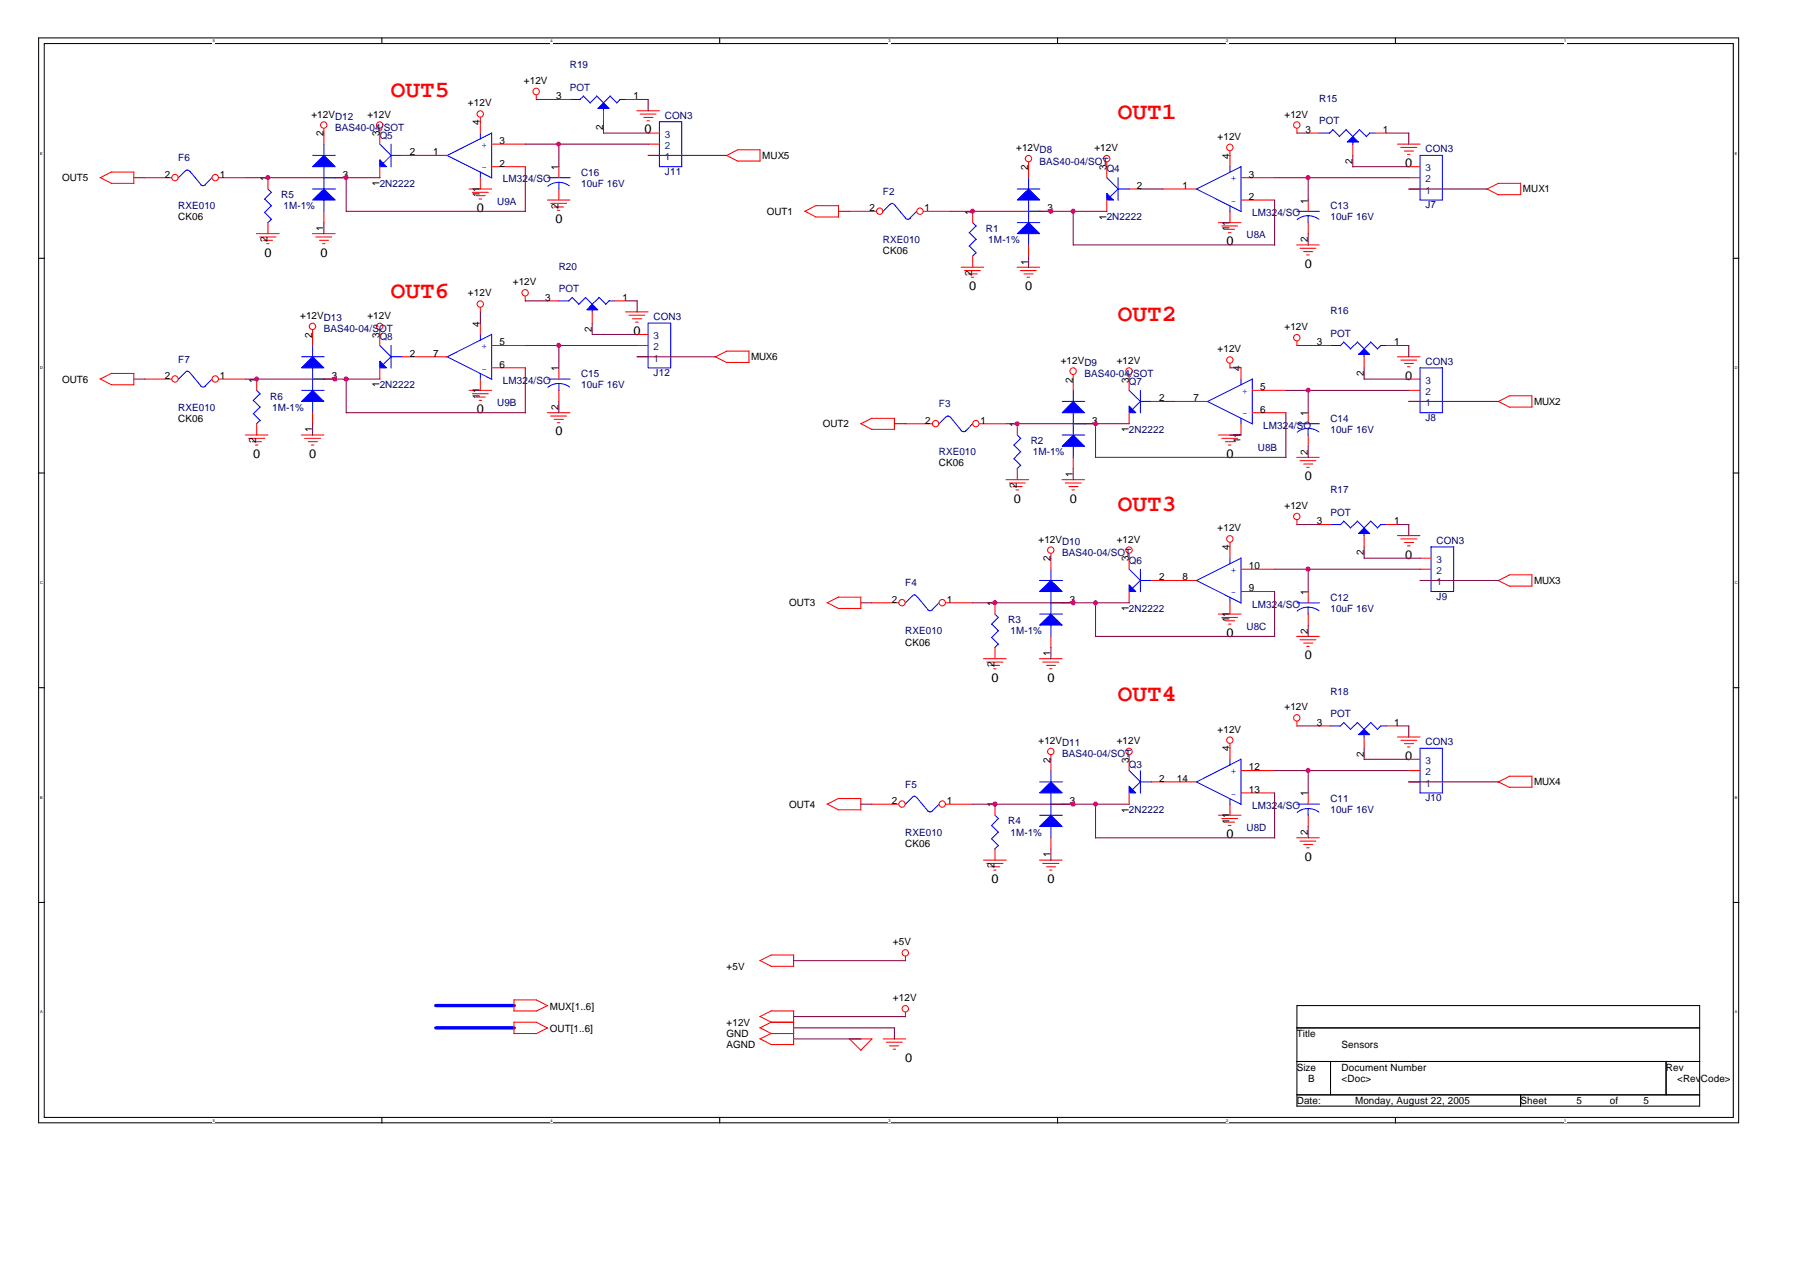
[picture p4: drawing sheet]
<svg xmlns="http://www.w3.org/2000/svg" width="297mm" height="210mm" viewBox="0 0 297 210" stroke-linecap="round" stroke-linejoin="round" font-family="sans-serif">
<path d="M6.4 6.3h280.5v179h-280.5zM7.3 7.2h278.7v177.2h-278.7z" fill="none" stroke="#000" stroke-width=".17"/>
<g fill="#fff">
<path d="M35.1 6.4h.4v.7h-.4z"/>
<path d="M35.1 184.5h.4v.8h-.4z"/>
</g>
<path d="M63 6.3v.9M63 184.4v.9" fill="none" stroke="#000" stroke-width=".17"/>
<g fill="#fff">
<path d="M90.8 6.4h.4v.7h-.4z"/>
<path d="M90.8 184.5h.4v.8h-.4z"/>
</g>
<path d="M118.8 6.3v.9M118.8 184.4v.9" fill="none" stroke="#000" stroke-width=".17"/>
<g fill="#fff">
<path d="M146.6 6.4h.3v.7h-.3z"/>
<path d="M146.6 184.5h.3v.8h-.3z"/>
</g>
<path d="M174.5 6.3v.9M174.5 184.4v.9" fill="none" stroke="#000" stroke-width=".17"/>
<g fill="#fff">
<path d="M202.4 6.4h.3v.7h-.3z"/>
<path d="M202.4 184.5h.3v.8h-.3z"/>
</g>
<path d="M230.3 6.3v.9M230.3 184.4v.9" fill="none" stroke="#000" stroke-width=".17"/>
<g fill="#fff">
<path d="M258.1 6.4h.3v.7h-.3z"/>
<path d="M258.1 184.5h.3v.8h-.3z"/>
<path d="M6.6 24.9h.4v.7h-.4z"/>
<path d="M286.3 24.9h.4v.7h-.4z"/>
<path d="M6.6 60.3h.5v.8h-.5z"/>
<path d="M286.3 60.3h.4v.8h-.4z"/>
</g>
<path d="M6.4 42.6h.9M286 42.6h1" fill="none" stroke="#000" stroke-width=".17"/>
<g fill="#fff">
<path d="M6.6 95.8h.5v.7h-.5z"/>
<path d="M286.3 95.8h.4v.7h-.4z"/>
</g>
<path d="M6.4 78.1h.9M286 78.1h1" fill="none" stroke="#000" stroke-width=".17"/>
<g fill="#fff">
<path d="M6.6 131.2h.4v.7h-.4z"/>
<path d="M286.3 131.2h.4v.7h-.4z"/>
</g>
<path d="M6.4 113.5h.9M286 113.5h1" fill="none" stroke="#000" stroke-width=".17"/>
<g fill="#fff">
<path d="M6.6 166.6h.4v.8h-.4z"/>
<path d="M286.3 166.6h.3v.8h-.3z"/>
</g>
<path d="M6.4 148.9h.9M286 148.9h1M214 165.9h66.5v16.6h-66.5zM214 169.6h66.5M214 175.2h66.5M219.6 175.2v5.5M274.9 175.2v5.5M214 180.7h66.5M250.9 180.7v1.8" fill="none" stroke="#000" stroke-width=".17"/>
<g fill="none" stroke="#f00" stroke-width=".17">
<path d="M79.3 19.4v2.6M88.5 15.7v.8M92.2 16.4h1.8M99.6 18.3v1.8M103.3 16.4h1.8M105.1 18.3h3.7M105.6 18.8h2.7M106.2 19.4h1.6M106.7 19.9h.5M16.5 29.3l1.9 1M18.4 30.3h3.7M18.4 28.4h3.7"/>
<path d="M18.4 28.4l-1.9 .9M22.1 28.4v1.9M23.9 29.3h4.4M36.1 29.3h4.4M42.3 38.6h3.8M42.9 39.1h2.6M43.5 39.7h1.5M44.2 29.3v1.9M44.2 36.7v1.9M51.5 38.6h3.8M52.1 39.1h2.7M52.7 39.7h1.5"/>
<path d="M53.4 21.2v2.6M53.4 34.9v1.8M55.3 29.3h1.8M62.7 21.2v2.6M62.7 27.5v1.8M66.4 25.6h7.4M77.4 31.2h3.7M78 31.7h2.6M78.6 32.3h1.5M79.1 32.8h.4M79.3 29.3v1.9M81.1 23.8h5.6"/>
<path d="M81.1 27.5h5.6M90.3 33h3.7M90.9 33.6h2.6M91.5 34.2h1.5M92 34.7h.4M92.2 27.5v1.8M92.2 31.2v1.8M107 23.8h1.8M107 25.6h1.8M107 22h1.8M119.9 25.6l1.9 1M121.7 24.7h3.7"/>
<path d="M121.7 26.6h3.8M121.7 24.7l-1.8 1M125.4 24.7v1.9M132.8 34.8l1.8 1M134.6 35.8h3.8M134.6 33.9h3.8M134.7 33.9l-1.9 1M138.4 33.9v1.9M140.2 34.9h4.4M152.4 34.9h4.4M160.5 34.9v1.8M169.7 26.7v2.6"/>
<path d="M171.6 34.9h1.8M182.6 26.7v2.6M182.6 33v1.9M186.3 31.2h1.9M191.9 31.2h5.5M201.1 36.7h3.7M201.6 37.3h2.6M202.2 37.8h1.5M202.7 38.4h.4M203 24.9v2.6M203 34.9v1.8M204.8 33h5.5"/>
<path d="M204.8 29.3h5.5M214 21.2v.8M215.9 22h1.8M215.9 33v1.9M215.9 36.7v1.9M223.2 23.8v1.8M226.9 22h1.9M230.6 23.8h3.7M231.2 24.3h2.6M231.8 24.9h1.5M232.3 25.5h.4M232.5 31.2h1.8"/>
<path d="M232.5 27.5h1.8M232.5 29.3h1.8M245.4 31.2l1.9 1M247.2 30.3h3.7M247.3 32.1h3.7M247.3 30.3l-2 .9M250.9 30.2v1.9M44 40.2h.4M51.6 54.4v2.6M53.2 40.2h.4M62.7 54.4v2.6M66.4 58.9h7.4"/>
<path d="M79.3 50.7v.8M79.3 53.3v1.9M81.1 57h5.6M86.7 48.9v.8M90.4 49.6h1.8M97.7 51.5v1.8M101.5 49.6h1.8M103.2 51.5h3.8M103.8 52h2.6M104.4 52.6h1.5M104.9 53.2h.4M105.1 58.9h1.9"/>
<path d="M105.1 57h1.9M105.1 55.2h1.9M118 58.9l2 .9M119.9 57.9h3.7M119.9 59.8h3.7M119.9 57.9l-1.9 1M123.6 57.9v1.9M158.6 44.1h3.7M159.2 44.7h2.6M159.7 45.2h1.6M160.3 45.8h.4M160.5 42.2v1.9"/>
<path d="M167.8 44.1h3.8M168.4 44.7h2.6M169 45.2h1.5M169.5 45.8h.4M169.7 40.4v1.8M203 60v.7M214 40.4h3.7M214 56.3v.8M214.5 41h2.7M215.1 41.5h1.5M215.6 42.1h.5M217.7 57h1.9"/>
<path d="M225.1 58.9v1.8M228.8 57h1.9M230.6 58.9h3.7M231.2 59.4h2.6M231.8 60h1.5M16.5 62.5l1.9 1M18.4 63.5h3.7M18.4 61.6h3.7M18.4 61.6l-1.9 1M22.1 61.6v1.9M23.9 62.6h4.4M36.1 62.6h4.4"/>
<path d="M40.5 71.8h3.7M41 72.3h2.7M41.6 72.9h1.6M42.1 73.4h.5M42.4 62.6v1.8M42.4 69.9v1.9M49.7 71.8h3.7M50.3 72.3h2.6M50.9 72.9h1.5M51.4 73.4h.4M51.6 68.1v1.8M53.4 62.6h1.9"/>
<path d="M62.7 60.7v1.9M77.4 64.4h3.7M78 65h2.6M78.6 65.5h1.5M79.1 66.1h.4M79.3 62.6v1.8M81.1 60.7h5.6M90.3 68.1h3.7M90.9 68.7h2.6M91.5 69.2h1.5M92 69.8h.4M92.2 60.7v1.9"/>
<path d="M92.2 64.4v1.8M142 69.9l1.9 1M143.8 70.9h3.8M143.9 69h3.7M143.9 69l-1.8 .9M147.6 69v1.9M149.4 69.9h4.5M161.6 69.9h4.5M166 79.2h3.7M166.6 79.7h2.6M167.9 69.9v1.9M167.9 77.3v1.9"/>
<path d="M175.2 79.2h3.8M175.8 79.7h2.6M177.1 61.8v2.6M177.1 75.5v1.8M179 69.9h1.8M186.3 61.8v2.6M186.3 68.1v1.8M190 66.2h1.9M193.7 66.2h5.5M201.6 72.3h2.6M202.2 72.9h1.5M202.7 73.4h.4"/>
<path d="M204.8 69.9v1.9h-3.7M204.8 60.7v1.9M206.7 68.1h5.5M206.7 64.4h5.5M214 75.5h3.7M214.5 76h2.7M215.1 76.6h1.5M215.6 77.1h.5M215.9 68.1v1.8M215.9 71.8v1.9M232.3 60.5h.4M232.5 64.4h1.8"/>
<path d="M232.5 62.6h1.8M232.5 66.2h1.8M247.3 66.2l1.9 1M249.1 65.3h3.7M249.1 67.2h3.7M249.1 65.3l-1.9 1M252.8 65.3v1.9M136.5 99.4l1.9 1M138.4 98.5h3.7M138.4 98.5l-1.9 1M142.1 98.5v1.9M143.9 99.5h4.4"/>
<path d="M156.1 99.5h4.4M164.2 99.5v1.8M167.2 80.3h1.5M167.7 80.8h.4M173.4 91.3v2.6M175.3 99.5h1.8M176.4 80.3h1.5M176.9 80.8h.4M186.3 91.3v2.6M186.3 97.6v1.9M190 95.8h7.4M203 89.5v2.6"/>
<path d="M203 99.5v1.8M204.8 93.9h5.5M204.8 97.6h5.5M214 85.8v.8M215.9 97.6v1.9M217.7 86.6h1.9M225.1 88.4v1.8M228.8 86.6h1.9M230.6 88.4h3.7M231.2 88.9h2.6M231.8 89.5h1.5M232.3 90.1h.4"/>
<path d="M234.3 93.9h1.9M234.3 95.8h1.9M234.3 92.1h1.9M247.3 95.8l1.9 1M249.1 94.9h3.7M249.1 96.7h3.7M249.1 94.9l-1.9 .9M252.8 94.8v1.9M138.3 100.4h3.8M162.3 108.7h3.8M162.8 109.3h2.7M163.5 109.8h1.5"/>
<path d="M164 110.4h.4M164.2 106.8v1.9M171.5 108.7h3.8M172.1 109.3h2.6M172.7 109.8h1.5M173.2 110.4h.4M173.4 105v1.8M201.1 101.3h3.7M201.6 101.9h2.6M202.2 102.4h1.5M202.7 103h.4M214 105h3.7"/>
<path d="M214 119v.8M214.5 105.6h2.7M215.1 106.1h1.5M215.6 106.7h.5M215.9 101.3v1.9M217.7 119.8h1.9M228.8 119.8h1.9M136.5 132.7l1.9 .9M138.3 133.6h3.8M138.4 131.8h3.7M138.4 131.7l-1.9 1M142.1 131.8v1.9"/>
<path d="M143.9 132.7h4.4M156.1 132.7h4.4M164.2 132.7v1.8M173.4 124.6v2.6M173.4 138.3v1.8M175.3 132.7h1.8M186.3 124.6v2.6M186.3 130.8v1.9M190 129h7.4M201.1 134.5h3.7M201.6 135.1h2.6M202.2 135.7h1.5"/>
<path d="M202.7 136.2h.4M203 122.7v2.6M203 132.7v1.8M204.8 127.2h5.5M204.8 130.8h5.5M214 138.3h3.7M214.5 138.8h2.7M215.1 139.4h1.5M215.6 139.9h.5M215.9 130.8v1.9M215.9 134.5v1.9M225.1 121.6v1.9"/>
<path d="M230.6 121.6h3.7M231.2 122.2h2.6M231.8 122.7h1.5M232.3 123.3h.4M232.5 127.2h1.8M232.5 129h1.8M232.5 125.3h1.8M247.3 129l1.9 1M249.1 128.1h3.7M249.1 129.9h3.7M249.1 128.1l-1.9 1M252.8 128v1.9"/>
<path d="M125.4 158.5l1.9 1M127.2 159.5h3.8M127.3 157.6h3.7M127.3 157.6l-1.9 .9M131 157.6v1.9M149.4 157.8v.8M162.3 141.9h3.8M162.8 142.5h2.7M163.5 143h1.5M164 143.6h.4M164.2 140.1v1.8M171.5 141.9h3.8"/>
<path d="M172.1 142.5h2.6M172.7 143h1.5M173.2 143.6h.4M84.8 166.8h3.7M84.8 170.6h3.7M84.8 165v1.8M84.8 168.6v2M84.8 165h3.7M84.8 168.7h3.7M88.5 165l1.9 1M88.5 168.7l1.9 1M90.4 165.9l-1.9 1"/>
<path d="M90.4 169.6l-1.9 1M125.4 167.7l1.9 1M125.4 171.4l1.9 1M125.4 169.6l1.9 1M127.2 170.6h3.8M127.2 168.7h3.8M127.2 172.4h3.8M127.3 166.8h3.7M127.3 166.8l-1.9 1M127.3 170.5l-1.9 .9M127.3 168.6l-1.9 1M131 166.8v5.6"/>
<path d="M140.1 171.4h3.8M140.2 171.4l1.9 1.9M143.9 171.4l-1.8 1.9M145.7 171.4h3.8M146.3 172h2.6M146.8 172.6h1.5M147.4 173.1h.4M149.4 167v.8"/>
<circle cx="79.3" cy="18.8" r=".52"/>
<circle cx="88.5" cy="15.1" r=".53"/>
<circle cx="28.9" cy="29.3" r=".52"/>
<circle cx="35.5" cy="29.3" r=".52"/>
<circle cx="53.4" cy="20.6" r=".52"/>
<circle cx="62.7" cy="20.6" r=".52"/>
<circle cx="145.2" cy="34.9" r=".52"/>
<circle cx="151.8" cy="34.9" r=".52"/>
<circle cx="169.7" cy="26.2" r=".52"/>
<circle cx="182.6" cy="26.2" r=".52"/>
<circle cx="202.9" cy="24.3" r=".53"/>
<circle cx="214" cy="20.6" r=".52"/>
<circle cx="51.6" cy="53.9" r=".52"/>
<circle cx="62.7" cy="53.9" r=".52"/>
<circle cx="79.3" cy="50.2" r=".52"/>
<circle cx="86.7" cy="48.3" r=".52"/>
<circle cx="203" cy="59.4" r=".52"/>
<circle cx="214" cy="55.7" r=".52"/>
<circle cx="28.9" cy="62.5" r=".52"/>
<circle cx="35.5" cy="62.5" r=".52"/>
<circle cx="154.4" cy="69.9" r=".52"/>
<circle cx="161" cy="69.9" r=".52"/>
<circle cx="177.1" cy="61.2" r=".53"/>
<circle cx="186.3" cy="61.2" r=".53"/>
<circle cx="148.9" cy="99.5" r=".52"/>
<circle cx="155.5" cy="99.5" r=".52"/>
<circle cx="173.4" cy="90.8" r=".52"/>
<circle cx="186.3" cy="90.8" r=".52"/>
<circle cx="202.9" cy="88.9" r=".53"/>
<circle cx="214" cy="85.2" r=".52"/>
<circle cx="214" cy="118.5" r=".52"/>
<circle cx="148.9" cy="132.7" r=".52"/>
<circle cx="155.5" cy="132.7" r=".52"/>
<circle cx="173.4" cy="124" r=".52"/>
<circle cx="186.3" cy="124" r=".52"/>
<circle cx="203" cy="122.1" r=".52"/>
<circle cx="149.4" cy="157.2" r=".52"/>
<circle cx="149.4" cy="166.5" r=".52"/>
</g>
<g fill="none" stroke="#00f" stroke-width=".17">
<path d="M94 16.4h1.7M96.2 15.8l1.2 1.2M96.3 15.9l-.6 .6M98.4 15.8l1.2 1.2M98.5 15.9l-1.2 1.1M99.6 17.9v.4M100.6 15.8l1.2 1.2M100.7 15.9l-1.2 1.1M102.3 16.4h1M102.3 16.4l-.5 .6M30.5 28.2l-1.1 1.2M30.6 28.2a.42 .42 0 0 1 .7 0"/>
<path d="M31.3 28.2l1.9 2.3M33.1 30.4l.4 .2 .4-.1M35 29.3l-1.2 1.2M43.7 32.8l1.1 1.2M43.7 35l1.1 1.2M44.2 31.2l.6 .6M44.8 31.7l-1.2 1.2M44.8 33.9l-1.2 1.2M44.8 36.2l-.6 .6M51.6 31.2h3.8M51.6 25.6h3.8M53.4 29.3h2"/>
<path d="M53.4 23.8v1.9M53.4 27.5v3.7M53.4 33v1.9M55.3 29.3h.1M62.7 23.8l1.9 1.9M64.5 23.8v3.7M66.4 25.6h-1.9l-1.3 1.4M73.8 25.6l7.4 3.8M79.3 22v.9M79.3 28.4v1M81.1 21.9v7.4M81.1 22l-7.4 3.7"/>
<path d="M90.4 29.3h3.7M92.2 30.1l.8 .1 1 .5M92.2 30.1l-1.1 .2-.7 .4M92.2 30.1v1.1M108.8 20.1h3.7v7.4h-3.7zM146.8 33.8l-1.1 1.1M146.9 33.8a.35 .35 0 0 1 .5-.2l.2 .2M147.6 33.8l1.9 2.2M149.4 36l.4 .2 .4-.2M151.3 34.9l-1.2 1.1M160 38.4l1.1 1.1M160.5 36.7l.6 .6"/>
<path d="M161.1 37.3l-1.2 1.1M161.1 39.5l-1.2 1.1M167.9 36.7h3.7M167.9 31.2h3.7M169.7 29.3v1.9M169.7 33v3.7M169.7 38.5v1.9M169.7 34.9h1.9M171.6 34.9h.1M182.6 29.3l2 1.9M184.5 29.3v3.8M186.4 31.2h-1.9l-1.3 1.3"/>
<path d="M197.4 31.2l7.4 3.7M203 27.5v.9M203 33.9v1M204.8 27.5v7.4M204.8 27.5l-7.4 3.7M214 34.9h3.7M215.9 35.6l1.1 .2 .7 .4M215.9 35.6l-1.2 .2-.6 .4M215.9 35.6v1.2M217.7 22h1.7M219.9 21.4l1.1 1.1M219.9 21.4l-.5 .6"/>
<path d="M222.1 21.4l1.1 1.1M222.1 21.4l-1.1 1.2M223.2 23.4v.4M224.3 21.4l1.2 1.1M224.3 21.4l-1.1 1.2M226 22h.9M226 22l-.6 .6M234.3 25.6h3.7v7.4h-3.7zM49.8 58.9h3.7M51.6 57v1.9M62.7 57l1.9 1.9M64.5 57v3.7"/>
<path d="M66.4 58.9h-1.9l-1.3 1.3M73.8 58.9l7.4 3.7M79.3 55.2v.9M81.1 55.2l-7.4 3.7M81.1 55.2v7.4M92.2 49.6h1.7M94.4 49.1l1.1 1.1M94.4 49.1l-.6 .6M96.6 49.1l1.1 1.1M96.6 49.1l-1.1 1.1M97.7 51.1v.4M98.8 49.1l1.2 1.1"/>
<path d="M98.9 49.1l-1.2 1.1M100.5 49.6h1M100.5 49.6l-.6 .6M107 53.3h3.7v7.4h-3.7zM160 40.6l1.1 1.1M161.1 41.7l-.6 .6M219.5 57h1.7M221.7 56.4l1.2 1.2M221.8 56.5l-.6 .6M224 56.4l1.1 1.2M224 56.5l-1.2 1.1M225.1 58.5v.4"/>
<path d="M226.2 56.4l1.1 1.2M226.2 56.5l-1.1 1.1M227.8 57h1M227.9 57l-.6 .6M30.5 61.5l-1.1 1.1M30.6 61.5a.35 .35 0 0 1 .5-.2l.2 .2M31.3 61.5l1.9 2.2M33.1 63.7l.4 .2 .4-.2M35 62.6l-1.2 1.1M41.8 66.1l1.1 1.1M41.8 68.3l1.1 1.1M42.4 64.4l.5 .6"/>
<path d="M42.9 65l-1.1 1.1M42.9 67.2l-1.1 1.1M42.9 69.4l-.6 .6M49.8 64.4h3.7M51.6 60.7v3.7M51.6 66.2v1.9M51.6 62.6h1.9M53.4 62.6h.1M79.3 61.6v1M90.4 62.6h3.7M92.2 63.3l.8 .1 1 .5M92.2 63.3l-1.1 .2-.7 .4"/>
<path d="M92.2 63.3v1.2M156.1 68.8l-1.2 1.2M156.1 68.8a.42 .42 0 0 1 .7 0M156.8 68.8l1.9 2.3M158.6 71.1l.4 .1 .4-.1M160.5 69.9l-1.1 1.2M167.3 73.4l1.2 1.2M167.3 75.7l1.2 1.1M167.9 71.8l.6 .6M168.4 72.3l-1.1 1.2M168.4 74.5l-1.1 1.2M168.4 76.8l-.6 .6"/>
<path d="M175.3 66.2h3.7M175.3 71.8h3.7M177.1 69.9h1.9M177.1 64.4v1.9M177.1 68.1v3.7M177.1 73.6v1.9M179 69.9h.1M186.3 64.4l1.9 1.9M188.2 64.4v3.7M190.1 66.2h-1.9l-1.4 1.4M199.2 66.2l7.5 3.8M204.8 62.6v.9"/>
<path d="M204.8 69v1M206.7 62.6l-7.5 3.7M206.7 62.5v7.4M214 69.9h3.7M215.9 70.7l.7 .1 1.1 .5M215.9 70.7l-1.2 .2-.6 .4M215.9 70.7v1.1M234.3 60.7h3.7v7.4h-3.7zM150.5 98.4l-1.1 1.1M150.6 98.4a.35 .35 0 0 1 .5-.2l.1 .2M151.3 98.4l1.8 2.2M155 99.5l-1.2 1.1"/>
<path d="M171.6 95.8h3.7M173.4 93.9v1.9M173.4 97.6v3.7M173.4 99.5h1.9M175.3 99.5h.1M186.3 93.9l1.9 1.9M188.2 93.9v3.8M190.1 95.8h-1.9l-1.4 1.3M197.4 95.8l7.4 3.7M203 92.1v.9M203 98.5v1M204.8 92.1l-7.4 3.7"/>
<path d="M204.8 92.1v7.4M214 99.5h3.7M219.5 86.6h1.7M221.7 86l1.2 1.1M221.8 86l-.6 .6M224 86l1.1 1.1M224 86l-1.2 1.2M225.1 88v.4M226.2 86l1.1 1.1M226.2 86l-1.1 1.2M227.8 86.6h1M227.9 86.6l-.6 .6"/>
<path d="M236.2 90.2h3.7v7.4h-3.7zM153.1 100.6l.4 .2 .4-.2M163.6 103l1.2 1.1M163.6 105.2l1.2 1.1M164.2 101.3l.6 .6M164.7 101.9l-1.1 1.1M164.7 104.1l-1.1 1.1M164.7 106.3l-.6 .6M171.6 101.3h3.7M173.4 103.1v1.9M215.9 100.2l1.1 .2 .7 .4M215.9 100.2l-1.2 .2-.6 .4"/>
<path d="M215.9 100.2v1.2M219.5 119.8h1.7M221.7 119.2l1.2 1.1M221.8 119.2l-.6 .6M224 119.2l1.1 1.1M224 119.2l-1.2 1.2M226.2 119.2l1.1 1.1M226.2 119.2l-1.1 1.2M227.8 119.8h1M227.9 119.8l-.6 .6M150.5 131.6l-1.1 1.1M150.6 131.6a.35 .35 0 0 1 .5-.1l.1 .1"/>
<path d="M151.3 131.6l1.8 2.2M153.1 133.8l.4 .2 .4-.2M155 132.7l-1.2 1.1M163.6 136.2l1.2 1.2M163.6 138.4l1.2 1.2M164.2 134.5l.6 .6M164.7 135.1l-1.1 1.2M164.7 137.3l-1.1 1.2M164.7 139.5l-.6 .6M171.6 129h3.7M171.6 134.5h3.7M173.4 127.2v1.9"/>
<path d="M173.4 130.8v3.7M173.4 136.3v2M173.4 132.7h1.9M175.3 132.7h.1M186.3 127.2l1.9 1.9M188.2 127.2v3.7M190.1 129h-1.9l-1.4 1.3M197.4 129l7.4 3.7M203 125.3v1M203 131.8v.9M204.8 125.3v7.4M204.8 125.3l-7.4 3.8"/>
<path d="M214 132.7h3.7M215.9 133.4l.7 .1 1.1 .5M215.9 133.4l-1.2 .3-.6 .4M215.9 133.4v1.2M225.1 121.2v.5M234.3 123.5h3.7v7.3h-3.7z"/>
</g>
<g fill="#00f" stroke="#00f" stroke-width=".17">
<path d="M99.6 17l.9 .9h-1.8z" fill-rule="evenodd"/>
<path d="M222.3 23.4l.9-.9 1 .9z" fill-rule="evenodd"/>
<path d="M225.1 57.6l.9 .9h-1.8z" fill-rule="evenodd"/>
<path d="M167.9 38.6l1.8-1.9 1.9 1.9z" fill-rule="evenodd"/>
<path d="M167.9 33l1.8-1.8 1.9 1.8z" fill-rule="evenodd"/>
<path d="M224.2 121.2l.9-.9 .9 .9z" fill-rule="evenodd"/>
<path d="M171.6 103.2l1.8-1.9 1.9 1.9z" fill-rule="evenodd"/>
<path d="M171.6 97.6l1.8-1.8 1.9 1.8z" fill-rule="evenodd"/>
<path d="M49.8 66.2l1.8-1.8 1.8 1.8z" fill-rule="evenodd"/>
<path d="M49.8 60.7l1.8-1.8 1.8 1.8z" fill-rule="evenodd"/>
<path d="M62.7 59.6l1.1 1.1h-1.1z" fill-rule="evenodd"/>
<path d="M62.7 26.4l1.1 1.1h-1.1z" fill-rule="evenodd"/>
<path d="M182.6 31.9l1.2 1.1h-1.2z" fill-rule="evenodd"/>
<path d="M97.7 50.2l1 .9h-1.9z" fill-rule="evenodd"/>
<path d="M186.3 67l1.1 1.1h-1.1z" fill-rule="evenodd"/>
<path d="M225.1 87.1l.9 .9h-1.8z" fill-rule="evenodd"/>
<path d="M186.3 96.5l1.1 1.1h-1.1z" fill-rule="evenodd"/>
<path d="M186.3 129.7l1.1 1.1h-1.1z" fill-rule="evenodd"/>
<path d="M51.6 33l1.8-1.8 1.9 1.8z" fill-rule="evenodd"/>
<path d="M51.6 27.5l1.8-1.9 1.9 1.9z" fill-rule="evenodd"/>
<path d="M173.4 134.5l1.9 1.9h-3.7z" fill-rule="evenodd"/>
<path d="M171.6 130.8l1.8-1.8 1.9 1.8z" fill-rule="evenodd"/>
<path d="M177.1 71.8l1.9 1.9h-3.7z" fill-rule="evenodd"/>
<path d="M177.1 66.2l1.9 1.9h-3.7z" fill-rule="evenodd"/>
</g>
<path d="M71.9 169.6h13M71.9 165.9h13" fill="none" stroke="#00f" stroke-width=".55"/>
<g fill="none" stroke="#800040" stroke-width=".17">
<path d="M88.5 16.4h3.8M105.1 16.4h1.9M107 16.4v1.9M22.1 29.3h1.8M40.5 29.3h22.2M53.4 36.7v1.9M57.1 34.9h29.6M57.1 29.3v5.6M86.7 27.5v7.4M86.7 23.8h20.3M92.2 23.8v3.7M99.6 22h7.4"/>
<path d="M99.6 20.1v1.9M107 25.6h13M138.4 34.9h1.8M156.8 34.9h25.9M177.1 34.9v5.6M188.2 31.2h3.7M210.3 33v7.5M210.3 29.3h22.2M214 22h1.9M215.9 29.3v3.8M215.9 38.6v1.9M223.2 25.6v1.9"/>
<path d="M223.2 27.5h9.3M228.8 22h3.7M232.5 31.2h12.9M232.5 22v1.8M79.3 51.5v1.9M86.7 57h18.5M86.7 49.6h3.7M92.2 57v3.7M97.7 55.2h7.5M97.7 53.3v1.9M103.3 49.6h1.9M105.1 58.9h13"/>
<path d="M105.1 49.6v1.9M169.7 42.2v1.9M177.1 40.4h33.3M214 57h3.7M230.7 57h1.8M232.5 57v1.9M22.1 62.6h1.8M40.5 62.6h22.2M51.6 69.9v1.9M57.1 62.6v5.5M57.1 68.1h29.6M86.7 60.7v7.4"/>
<path d="M92.2 66.2v1.9M147.6 69.9h1.9M166.1 69.9h20.3M177.1 77.3v1.9M180.8 69.9v5.6M180.8 75.5h31.4M191.9 66.2h1.9M202.9 71.8h1.9M203 60.7h1.8M212.2 68.1v7.4M212.2 64.4h20.3M215.9 64.4v3.7"/>
<path d="M215.9 73.7v1.8M225.1 62.6h7.4M225.1 60.7v1.9M232.5 66.2h14.8M142.1 99.5h1.8M160.5 99.5h25.9M180.8 99.5v5.6M210.3 97.6v7.5M210.3 93.9h24.1M214 86.6h3.7M215.9 93.9v3.8M225.1 90.2v2"/>
<path d="M225.1 92.1h9.3M230.7 86.6h1.8M232.5 86.6v1.8M234.3 95.8h13M173.4 106.8v1.9M180.8 105h29.6M214 119.8h3.7M215.9 103.2v1.9M230.7 119.8h1.8M232.5 119.8v1.9M142.1 132.7h1.8M160.5 132.7h25.9"/>
<path d="M180.8 132.7v5.6M180.8 138.3h29.6M210.3 130.8v7.5M210.3 127.2h22.2M215.9 127.2v3.7M215.9 136.4v1.9M225.1 123.5v1.8M225.1 125.3h7.4M232.5 129h14.8M131 158.5h18.5M173.4 140.1v1.9M131 167.8h18.5"/>
<path d="M131 169.6h16.6M131 171.4h11.1M147.6 169.6v1.9"/>
</g>
<g fill="#f0f" stroke="#f0f" stroke-width=".17">
<circle cx="177.1" cy="34.9" r=".36"/>
<circle cx="215.9" cy="29.3" r=".36"/>
<circle cx="57.1" cy="29.3" r=".36"/>
<circle cx="92.2" cy="23.8" r=".33"/>
<circle cx="92.2" cy="57" r=".35"/>
<circle cx="44.2" cy="29.3" r=".36"/>
<circle cx="160.5" cy="34.9" r=".36"/>
<circle cx="173.4" cy="34.9" r=".36"/>
<circle cx="180.8" cy="132.7" r=".35"/>
<circle cx="180.8" cy="69.9" r=".33"/>
<circle cx="167.9" cy="69.9" r=".34"/>
<circle cx="164.2" cy="99.5" r=".36"/>
<circle cx="180.8" cy="99.5" r=".35"/>
<circle cx="164.2" cy="132.7" r=".36"/>
<circle cx="42.4" cy="62.5" r=".35"/>
<circle cx="57.1" cy="62.5" r=".36"/>
<circle cx="55.3" cy="62.5" r=".35"/>
<circle cx="177.1" cy="99.5" r=".36"/>
<circle cx="177.1" cy="132.7" r=".36"/>
<circle cx="215.9" cy="93.9" r=".36"/>
<circle cx="215.9" cy="127.1" r=".36"/>
<circle cx="215.9" cy="64.4" r=".34"/>
</g>
<g font-size="3.9" fill="#f00">
<text x="64.5" y="16">OUT5</text>
<text x="184.5" y="19.7">OUT1</text>
<text x="64.5" y="49.2">OUT6</text>
<text x="184.5" y="52.9">OUT2</text>
<text x="184.5" y="84.3">OUT3</text>
<text x="184.5" y="115.7">OUT4</text>
</g>
<g font-size="2">
<text x="106.4" y="22">0</text>
<text x="231.9" y="27.6">0</text>
<text x="78.7" y="34.9">0</text>
<text x="91.7" y="36.8">0</text>
<text x="202.4" y="40.5">0</text>
<text x="43.6" y="42.3">0</text>
<text x="52.9" y="42.3">0</text>
<text x="159.9" y="47.9">0</text>
<text x="169.2" y="47.9">0</text>
<text x="215.3" y="44.2">0</text>
<text x="104.6" y="55.3">0</text>
<text x="231.9" y="62.6">0</text>
<text x="78.7" y="68.2">0</text>
<text x="91.7" y="71.9">0</text>
<text x="41.8" y="75.6">0</text>
<text x="51" y="75.6">0</text>
<text x="202.4" y="75.6">0</text>
<text x="167.3" y="82.9">0</text>
<text x="176.5" y="82.9">0</text>
<text x="215.3" y="79.3">0</text>
<text x="231.9" y="92.2">0</text>
<text x="202.4" y="105.1">0</text>
<text x="163.6" y="112.5">0</text>
<text x="172.8" y="112.5">0</text>
<text x="215.3" y="108.8">0</text>
<text x="231.9" y="125.4">0</text>
<text x="202.4" y="138.3">0</text>
<text x="215.3" y="142">0</text>
<text x="163.6" y="145.7">0</text>
<text x="172.8" y="145.7">0</text>
<text x="149.4" y="175.2">0</text>
</g>
<g font-size="1.7" fill="#000080">
<text x="94" y="11.3">R19</text>
<text x="94" y="15">POT</text>
<text x="217.7" y="16.8">R15</text>
<text x="55.3" y="21.6">BAS40-04/SOT</text>
<text x="62.7" y="22.9">Q5</text>
<text x="109.7" y="19.6">CON3</text>
<text x="217.7" y="20.5">POT</text>
<text x="29.4" y="26.6">F6</text>
<text x="95.9" y="29">C16</text>
<text x="109.7" y="28.8">J11</text>
<text x="171.5" y="27.1">BAS40-04/SOT</text>
<text x="182.6" y="28.5">Q4</text>
<text x="235.2" y="25.1">CON3</text>
<text x="29.4" y="34.5">RXE010</text>
<text x="46.4" y="32.7">R5</text>
<text x="46.8" y="34.5">1M-1%</text>
<text x="62.7" y="30.8">2N2222</text>
<text x="82" y="33.8">U9A</text>
<text x="83" y="30.1">LM324/SO</text>
<text x="95.9" y="30.8">10uF 16V</text>
<text x="145.7" y="32.1">F2</text>
<text x="206.6" y="35.7">LM324/SO</text>
<text x="219.5" y="34.5">C13</text>
<text x="235.2" y="34.3">J7</text>
<text x="145.7" y="40.1">RXE010</text>
<text x="162.7" y="38.2">R1</text>
<text x="163.1" y="40.1">1M-1%</text>
<text x="182.6" y="36.4">2N2222</text>
<text x="205.7" y="39.3">U8A</text>
<text x="219.5" y="36.4">10uF 16V</text>
<text x="92.2" y="44.5">R20</text>
<text x="92.2" y="48.2">POT</text>
<text x="107.9" y="52.8">CON3</text>
<text x="219.5" y="51.9">R16</text>
<text x="29.4" y="59.8">F7</text>
<text x="53.4" y="54.8">BAS40-04/SOT</text>
<text x="62.7" y="56.1">Q8</text>
<text x="219.5" y="55.6">POT</text>
<text x="44.6" y="65.9">R6</text>
<text x="62.7" y="64.1">2N2222</text>
<text x="83" y="63.3">LM324/SO</text>
<text x="95.9" y="62.2">C15</text>
<text x="95.9" y="64.1">10uF 16V</text>
<text x="107.9" y="62">J12</text>
<text x="178.9" y="62.2">BAS40-04/SOT</text>
<text x="186.3" y="63.5">Q7</text>
<text x="235.2" y="60.2">CON3</text>
<text x="29.4" y="67.7">RXE010</text>
<text x="44.9" y="67.7">1M-1%</text>
<text x="82" y="67">U9B</text>
<text x="154.9" y="67.2">F3</text>
<text x="186.3" y="71.4">2N2222</text>
<text x="208.4" y="70.7">LM324/SO</text>
<text x="219.5" y="69.6">C14</text>
<text x="219.5" y="71.4">10uF 16V</text>
<text x="235.2" y="69.4">J8</text>
<text x="154.9" y="75.2">RXE010</text>
<text x="170.1" y="73.3">R2</text>
<text x="170.4" y="75.2">1M-1%</text>
<text x="207.6" y="74.4">U8B</text>
<text x="219.5" y="81.4">R17</text>
<text x="219.5" y="85.1">POT</text>
<text x="237.1" y="89.7">CON3</text>
<text x="175.3" y="91.8">BAS40-04/SOT</text>
<text x="186.3" y="93.1">Q6</text>
<text x="149.4" y="96.7">F4</text>
<text x="186.3" y="101">2N2222</text>
<text x="206.6" y="100.3">LM324/SO</text>
<text x="219.5" y="99.1">C12</text>
<text x="219.5" y="101">10uF 16V</text>
<text x="237.1" y="98.9">J9</text>
<text x="149.4" y="104.7">RXE010</text>
<text x="166.4" y="102.8">R3</text>
<text x="166.8" y="104.7">1M-1%</text>
<text x="205.7" y="103.9">U8C</text>
<text x="219.5" y="114.7">R18</text>
<text x="219.5" y="118.3">POT</text>
<text x="175.3" y="125">BAS40-04/SOT</text>
<text x="235.2" y="123">CON3</text>
<text x="149.4" y="130">F5</text>
<text x="186.3" y="126.8">Q3</text>
<text x="149.4" y="137.9">RXE010</text>
<text x="166.4" y="136">R4</text>
<text x="166.8" y="137.9">1M-1%</text>
<text x="186.3" y="134.2">2N2222</text>
<text x="205.7" y="137.2">U8D</text>
<text x="206.6" y="133.4">LM324/SO</text>
<text x="219.5" y="132.3">C11</text>
<text x="219.5" y="134.2">10uF 16V</text>
<text x="235.2" y="132.2">J10</text>
</g>
<g font-size="1.7">
<text x="77.2" y="17.5">+12V</text>
<text x="86.4" y="13.9">+12V</text>
<text x="91.8" y="16.4">3</text>
<text x="104.6" y="16.4">1</text>
<text x="51.4" y="19.4">+12VD12</text>
<text x="53.4" y="22.5" transform="rotate(-90 53.4 22.5)">2</text>
<text x="60.6" y="19.4">+12V</text>
<text x="62.6" y="22.5" transform="rotate(-90 62.6 22.5)">3</text>
<text x="79.2" y="20.7" transform="rotate(-90 79.2 20.7)">4</text>
<text x="82.4" y="23.8">3</text>
<text x="99.5" y="21.5" transform="rotate(-90 99.5 21.5)">2</text>
<text x="200.9" y="23.1">+12V</text>
<text x="212" y="19.4">+12V</text>
<text x="215.4" y="21.9">3</text>
<text x="228.2" y="21.9">1</text>
<text x="10.2" y="29.9">OUT5</text>
<text x="27.2" y="29.3">2</text>
<text x="36.3" y="29.3">1</text>
<text x="44.2" y="29.9" transform="rotate(-90 44.2 29.9)">1</text>
<text x="56.6" y="29.3">3</text>
<text x="67.6" y="25.6">2</text>
<text x="71.5" y="25.6">1</text>
<text x="82.4" y="27.5">2</text>
<text x="92.2" y="28" transform="rotate(-90 92.2 28)">1</text>
<text x="125.8" y="26.2">MUX5</text>
<text x="167.7" y="24.9">+12VD8</text>
<text x="169.7" y="28" transform="rotate(-90 169.7 28)">2</text>
<text x="180.6" y="24.9">+12V</text>
<text x="182.6" y="28" transform="rotate(-90 182.6 28)">3</text>
<text x="202.9" y="26.2" transform="rotate(-90 202.9 26.2)">4</text>
<text x="206.1" y="29.3">3</text>
<text x="223.2" y="27" transform="rotate(-90 223.2 27)">2</text>
<text x="62.6" y="30.7" transform="rotate(-90 62.6 30.7)">1</text>
<text x="79.2" y="32.6" transform="rotate(-90 79.2 32.6)">11</text>
<text x="92.2" y="34.4" transform="rotate(-90 92.2 34.4)">2</text>
<text x="126.5" y="35.4">OUT1</text>
<text x="143.5" y="34.9">2</text>
<text x="152.6" y="34.9">1</text>
<text x="160.4" y="35.4" transform="rotate(-90 160.4 35.4)">1</text>
<text x="172.8" y="34.9">3</text>
<text x="187.6" y="31.2">2</text>
<text x="195.2" y="31.2">1</text>
<text x="206.1" y="33">2</text>
<text x="215.8" y="33.6" transform="rotate(-90 215.8 33.6)">1</text>
<text x="251.3" y="31.8">MUX1</text>
<text x="29.4" y="36.4">CK06</text>
<text x="44.2" y="40" transform="rotate(-90 44.2 40)">2</text>
<text x="53.4" y="38.1" transform="rotate(-90 53.4 38.1)">1</text>
<text x="145.7" y="41.9">CK06</text>
<text x="182.6" y="36.3" transform="rotate(-90 182.6 36.3)">1</text>
<text x="202.9" y="38.1" transform="rotate(-90 202.9 38.1)">11</text>
<text x="215.8" y="40" transform="rotate(-90 215.8 40)">2</text>
<text x="84.6" y="47.1">+12V</text>
<text x="160.4" y="45.5" transform="rotate(-90 160.4 45.5)">2</text>
<text x="169.7" y="43.7" transform="rotate(-90 169.7 43.7)">1</text>
<text x="49.5" y="52.6">+12VD13</text>
<text x="60.6" y="52.6">+12V</text>
<text x="77.2" y="48.9">+12V</text>
<text x="79.2" y="53.9" transform="rotate(-90 79.2 53.9)">4</text>
<text x="90" y="49.6">3</text>
<text x="102.7" y="49.6">1</text>
<text x="51.5" y="55.7" transform="rotate(-90 51.5 55.7)">2</text>
<text x="62.6" y="55.7" transform="rotate(-90 62.6 55.7)">3</text>
<text x="67.6" y="58.9">2</text>
<text x="71.5" y="58.9">7</text>
<text x="82.4" y="57">5</text>
<text x="97.7" y="54.7" transform="rotate(-90 97.7 54.7)">2</text>
<text x="124" y="59.5">MUX6</text>
<text x="200.9" y="58.1">+12V</text>
<text x="212" y="54.5">+12V</text>
<text x="217.3" y="57">3</text>
<text x="230.1" y="57">1</text>
<text x="10.2" y="63.1">OUT6</text>
<text x="27.2" y="62.5">2</text>
<text x="36.3" y="62.5">1</text>
<text x="42.3" y="63.1" transform="rotate(-90 42.3 63.1)">1</text>
<text x="54.7" y="62.5">3</text>
<text x="62.6" y="63.9" transform="rotate(-90 62.6 63.9)">1</text>
<text x="79.2" y="65.8" transform="rotate(-90 79.2 65.8)">11</text>
<text x="82.4" y="60.7">6</text>
<text x="92.2" y="61.3" transform="rotate(-90 92.2 61.3)">1</text>
<text x="175" y="60">+12VD9</text>
<text x="177" y="63.1" transform="rotate(-90 177 63.1)">2</text>
<text x="184.3" y="60">+12V</text>
<text x="186.3" y="63.1" transform="rotate(-90 186.3 63.1)">3</text>
<text x="204.7" y="61.3" transform="rotate(-90 204.7 61.3)">4</text>
<text x="207.9" y="64.4">5</text>
<text x="225" y="62.1" transform="rotate(-90 225 62.1)">2</text>
<text x="29.4" y="69.6">CK06</text>
<text x="51.5" y="71.3" transform="rotate(-90 51.5 71.3)">1</text>
<text x="92.2" y="67.7" transform="rotate(-90 92.2 67.7)">2</text>
<text x="135.8" y="70.5">OUT2</text>
<text x="152.7" y="69.9">2</text>
<text x="161.8" y="69.9">1</text>
<text x="167.8" y="70.5" transform="rotate(-90 167.8 70.5)">1</text>
<text x="180.3" y="69.9">3</text>
<text x="186.3" y="71.3" transform="rotate(-90 186.3 71.3)">1</text>
<text x="191.3" y="66.2">2</text>
<text x="197" y="66.2">7</text>
<text x="207.9" y="68.1">6</text>
<text x="215.8" y="68.6" transform="rotate(-90 215.8 68.6)">1</text>
<text x="253.2" y="66.8">MUX2</text>
<text x="42.3" y="73.2" transform="rotate(-90 42.3 73.2)">2</text>
<text x="154.9" y="77">CK06</text>
<text x="204.7" y="73.2" transform="rotate(-90 204.7 73.2)">11</text>
<text x="215.8" y="75" transform="rotate(-90 215.8 75)">2</text>
<text x="167.8" y="80.6" transform="rotate(-90 167.8 80.6)">2</text>
<text x="177" y="78.7" transform="rotate(-90 177 78.7)">1</text>
<text x="171.4" y="89.5">+12VD10</text>
<text x="184.3" y="89.5">+12V</text>
<text x="200.9" y="87.7">+12V</text>
<text x="212" y="84">+12V</text>
<text x="217.3" y="86.5">3</text>
<text x="230.1" y="86.5">1</text>
<text x="173.4" y="92.6" transform="rotate(-90 173.4 92.6)">2</text>
<text x="186.3" y="92.6" transform="rotate(-90 186.3 92.6)">3</text>
<text x="191.3" y="95.8">2</text>
<text x="195.2" y="95.8">8</text>
<text x="202.9" y="90.8" transform="rotate(-90 202.9 90.8)">4</text>
<text x="206.1" y="93.9">10</text>
<text x="225" y="91.6" transform="rotate(-90 225 91.6)">2</text>
<text x="130.2" y="100">OUT3</text>
<text x="147.2" y="99.5">2</text>
<text x="156.3" y="99.5">1</text>
<text x="164.1" y="100" transform="rotate(-90 164.1 100)">1</text>
<text x="176.6" y="99.5">3</text>
<text x="186.3" y="100.9" transform="rotate(-90 186.3 100.9)">1</text>
<text x="206.1" y="97.6">9</text>
<text x="215.8" y="98.2" transform="rotate(-90 215.8 98.2)">1</text>
<text x="253.2" y="96.4">MUX3</text>
<text x="149.4" y="106.5">CK06</text>
<text x="202.9" y="102.7" transform="rotate(-90 202.9 102.7)">11</text>
<text x="215.8" y="104.6" transform="rotate(-90 215.8 104.6)">2</text>
<text x="164.1" y="110.1" transform="rotate(-90 164.1 110.1)">2</text>
<text x="173.4" y="108.3" transform="rotate(-90 173.4 108.3)">1</text>
<text x="212" y="117.2">+12V</text>
<text x="217.3" y="119.8">3</text>
<text x="230.1" y="119.8">1</text>
<text x="171.4" y="122.7">+12VD11</text>
<text x="173.4" y="125.9" transform="rotate(-90 173.4 125.9)">2</text>
<text x="184.3" y="122.7">+12V</text>
<text x="186.3" y="125.9" transform="rotate(-90 186.3 125.9)">3</text>
<text x="200.9" y="120.9">+12V</text>
<text x="202.9" y="124" transform="rotate(-90 202.9 124)">4</text>
<text x="225" y="124.9" transform="rotate(-90 225 124.9)">2</text>
<text x="191.3" y="129">2</text>
<text x="194.2" y="129">14</text>
<text x="206.1" y="127.1">12</text>
<text x="206.1" y="130.8">13</text>
<text x="215.8" y="131.4" transform="rotate(-90 215.8 131.4)">1</text>
<text x="253.2" y="129.6">MUX4</text>
<text x="130.2" y="133.3">OUT4</text>
<text x="147.2" y="132.7">2</text>
<text x="156.3" y="132.7">1</text>
<text x="164.1" y="133.2" transform="rotate(-90 164.1 133.2)">1</text>
<text x="176.6" y="132.7">3</text>
<text x="186.3" y="134.1" transform="rotate(-90 186.3 134.1)">1</text>
<text x="202.9" y="135.9" transform="rotate(-90 202.9 135.9)">11</text>
<text x="215.8" y="137.8" transform="rotate(-90 215.8 137.8)">2</text>
<text x="149.4" y="139.8">CK06</text>
<text x="164.1" y="143.3" transform="rotate(-90 164.1 143.3)">2</text>
<text x="173.4" y="141.5" transform="rotate(-90 173.4 141.5)">1</text>
<text x="147.4" y="156">+5V</text>
<text x="119.9" y="160">+5V</text>
<text x="90.7" y="166.7">MUX[1..6]</text>
<text x="147.4" y="165.2">+12V</text>
<text x="90.7" y="170.4">OUT[1..6]</text>
<text x="119.9" y="169.3">+12V</text>
<text x="119.9" y="172.9">AGND</text>
<text x="119.9" y="171.1">GND</text>
<text x="214" y="171.1">Title</text>
<text x="221.4" y="172.9">Sensors</text>
<text x="214" y="176.7">Size</text>
<text x="215.9" y="178.5">B</text>
<text x="221.4" y="178.5">&lt;Doc&gt;</text>
<text x="221.4" y="176.7">Document Number</text>
<text x="274.9" y="176.7">Rev</text>
<text x="276.8" y="178.5">&lt;RevCode&gt;</text>
<text x="214" y="182.2">Date:</text>
<text x="223.6" y="182.2">Monday, August 22, 2005</text>
<text x="250.9" y="182.2">Sheet</text>
<text x="260.1" y="182.2">5</text>
<text x="265.7" y="182.2">of</text>
<text x="271.2" y="182.2">5</text>
</g>
<g font-size="1.7" fill="#004080">
<text x="109.7" y="22.7">3</text>
<text x="109.7" y="26.4">1</text>
<text x="109.7" y="24.6">2</text>
<text x="235.2" y="28.3">3</text>
<text x="235.2" y="32">1</text>
<text x="235.2" y="30.1">2</text>
<text x="107.9" y="59.7">1</text>
<text x="107.9" y="57.8">2</text>
<text x="107.9" y="56">3</text>
<text x="235.2" y="65.2">2</text>
<text x="235.2" y="63.3">3</text>
<text x="235.2" y="67">1</text>
<text x="237.1" y="94.7">2</text>
<text x="237.1" y="92.9">3</text>
<text x="237.1" y="96.6">1</text>
<text x="235.2" y="129.8">1</text>
<text x="235.2" y="127.9">2</text>
<text x="235.2" y="126.1">3</text>
</g>
<g font-size="1.7" fill="#00f">
<text x="79.5" y="24.4">+</text>
<text x="79.5" y="28.1">-</text>
<text x="203.1" y="29.9">+</text>
<text x="203.1" y="33.6">-</text>
<text x="79.5" y="57.6">+</text>
<text x="79.5" y="61.3">-</text>
<text x="205" y="65">+</text>
<text x="205" y="68.7">-</text>
<text x="203.1" y="94.5">+</text>
<text x="203.1" y="98.2">-</text>
<text x="203.1" y="127.8">+</text>
<text x="203.1" y="131.5">-</text>
</g>
<g font-size=".6">
<text x="35.1" y="7">5</text>
<text x="90.8" y="7">4</text>
<text x="146.6" y="7">3</text>
<text x="202.4" y="7">2</text>
<text x="258.1" y="7">1</text>
<text x="6.6" y="25.5">E</text>
<text x="286.3" y="25.5">E</text>
<text x="6.6" y="60.9">D</text>
<text x="286.3" y="60.9">D</text>
<text x="6.6" y="96.4">C</text>
<text x="286.3" y="96.4">C</text>
<text x="6.6" y="131.8">B</text>
<text x="286.3" y="131.8">B</text>
<text x="6.6" y="167.2">A</text>
<text x="286.3" y="167.2">A</text>
<text x="35.1" y="185.1">5</text>
<text x="90.8" y="185.1">4</text>
<text x="146.6" y="185.1">3</text>
<text x="202.4" y="185.1">2</text>
<text x="258.1" y="185.1">1</text>
</g>
</svg>
